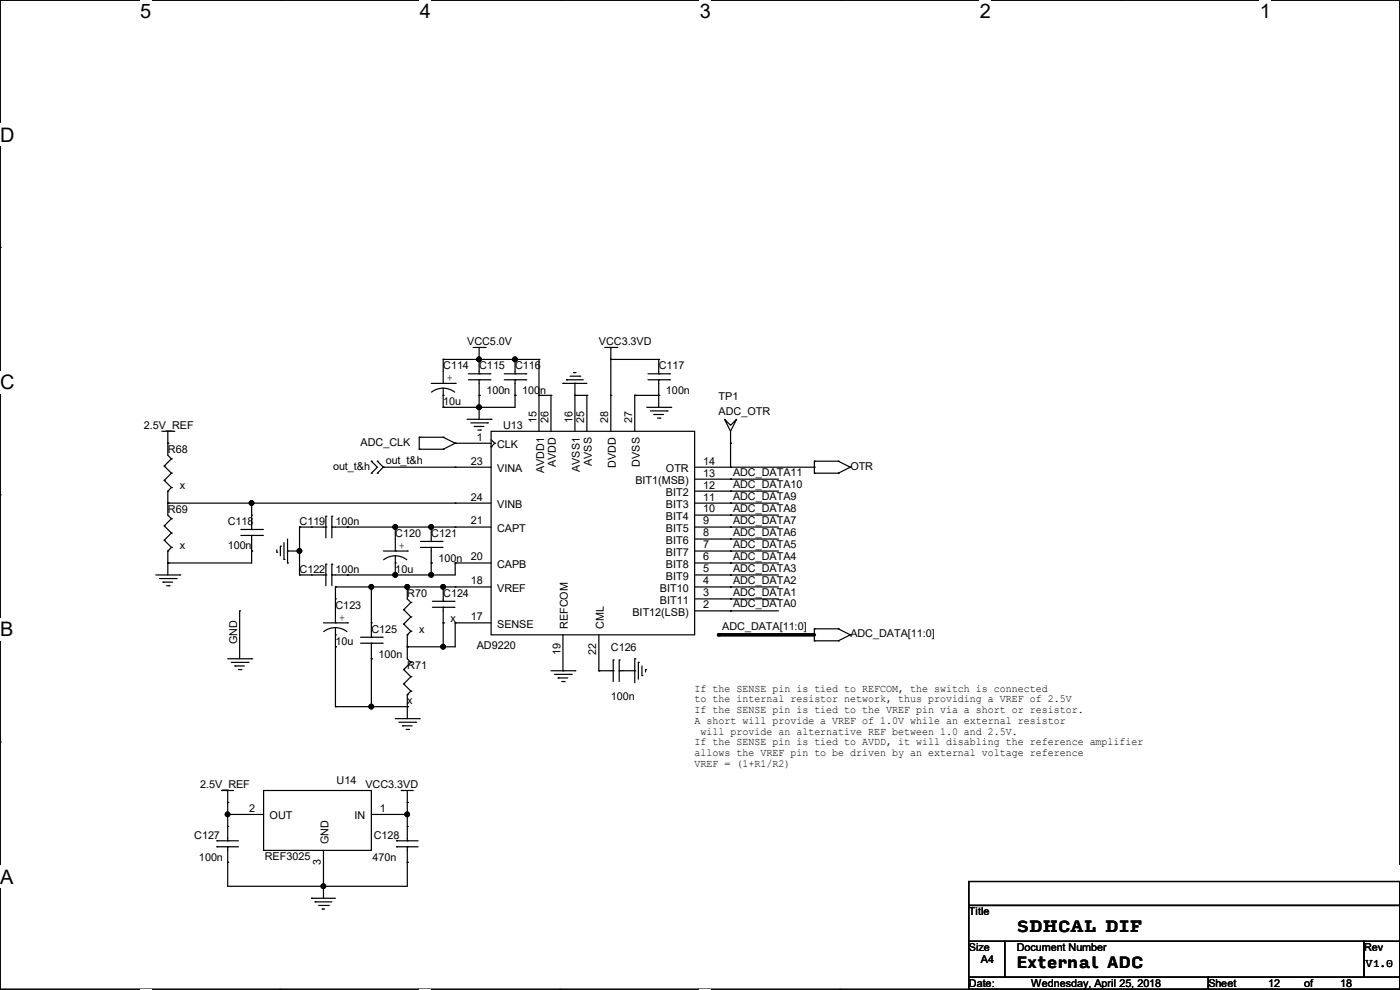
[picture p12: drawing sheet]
<svg xmlns="http://www.w3.org/2000/svg" width="297mm" height="210mm" viewBox="0 0 297 210" stroke-linecap="round" stroke-linejoin="round" font-family="sans-serif">
<path d="M0 0h297v209.8h-297z" fill="none" stroke="#000" stroke-width=".25"/>
<g fill="#fff">
<path d="M29.7 0h2.4v4.8h-2.4z"/>
<path d="M29.7 209.8h2.4v.2h-2.4z"/>
</g>
<path d="M59.4 0h.1M59.4 209.8h.1" fill="none" stroke="#000" stroke-width=".25"/>
<g fill="#fff">
<path d="M89.1 0h2.3v4.8h-2.3z"/>
<path d="M89.1 209.8h2.3v.2h-2.3z"/>
</g>
<path d="M118.8 0h.1M118.8 209.8h.1" fill="none" stroke="#000" stroke-width=".25"/>
<g fill="#fff">
<path d="M148.5 0h2.3v4.8h-2.3z"/>
<path d="M148.5 209.8h2.3v.2h-2.3z"/>
</g>
<path d="M178.2 0h.1M178.2 209.8h.1" fill="none" stroke="#000" stroke-width=".25"/>
<g fill="#fff">
<path d="M207.9 0h2.3v4.8h-2.3z"/>
<path d="M207.9 209.8h2.3v.2h-2.3z"/>
</g>
<path d="M237.6 0h.1M237.6 209.8h.1" fill="none" stroke="#000" stroke-width=".25"/>
<g fill="#fff">
<path d="M267.3 0h2.3v4.8h-2.3z"/>
<path d="M267.3 209.8h2.3v.2h-2.3z"/>
<path d="M0 26.2h3.1v4.8h-3.1z"/>
<path d="M0 78.7h3.1v4.7h-3.1z"/>
</g>
<path d="M0 52.5h.1M297 52.5h.1" fill="none" stroke="#000" stroke-width=".25"/>
<path d="M0 131.1h2.9v4.8h-2.9z" fill="#fff"/>
<path d="M0 104.9h.1M297 104.9h.1" fill="none" stroke="#000" stroke-width=".25"/>
<g fill="#fff">
<path d="M0 183.6h2.9v4.7h-2.9z"/>
<path d="M296.9 183.6h.1v4.7h-.1z"/>
</g>
<g fill="none" stroke="#000" stroke-width=".25">
<path d="M94 76.2h.1M94 76.2h20.3M94 76.2v5.1M99.4 79.3h4.5M100.4 73.7h2.5M101.6 76.2h.1M101.6 79.3h.1M101.6 73.7v5.6M102.9 73.7h.1M103.9 79.3h.1M107 79.3h4.5M109.3 76.2h.1"/>
<path d="M109.3 79.3h.1M109.3 76.2v3.1M111.5 79.3h.1M114.3 76.2h.1M114.3 76.2v15.3M120.9 79.8h2.1M121.7 79h.1M121.7 79h.5M123 79.8h.1M128.3 73.7h2.6M129.6 76.2h.1M129.6 76.2h10.1"/>
<path d="M129.6 73.7v17.8M130.9 73.7h.1M137.5 79.3h4.5M139.7 79.3h.1M139.7 76.2h.1M139.7 76.2v3.1M142 79.3h.1M34.3 91.5h2.6M34.8 98.8h.1M34.8 98.8l1.6 1.6M35.6 94h.1M35.6 91.5v5.1l.8 .7"/>
<path d="M36.4 97.3h.1M36.4 97.3l-1.6 1.5M36.9 91.5h.1M78.8 97.8h.1M78.8 97.8l1.3 1.3-1.3 1.3M80.1 97.8h.1M80.1 97.8l1.2 1.3M81.3 99.1h.1M81.3 99.1h22.9M81.3 99.1l-1.2 1.3M88.9 95.3h.1M88.9 92.8h.1"/>
<path d="M88.9 92.8h5.1M88.9 95.3h5.1M88.9 92.8v2.5M91.5 81.3h5.1M91.5 83.2a4 4 0 0 1 5 0M94 86.4h.1M94 92.8h.1M94 95.3h.1M94 83.9h.1M94 81.3h.1M94 82.3v4.1M94 92.8l2.6 1.2"/>
<path d="M96.6 94h.1M96.6 81.3h.1M96.6 99.1h.1M96.6 94l-2.6 1.3M96.6 94h7.6M99.1 88.9h5.1M99.4 80.6h4.5M99.9 89.7h3.5M100.6 90.5h.1M100.6 90.5h2.1M101.4 91.2h.5M101.6 86.4h.1"/>
<path d="M101.6 83.9h.1M101.6 80.6h.1M101.6 80.6v8.3M101.9 91.2h.1M103.4 89.7h.1M103.9 80.6h.1M104.2 91.5h43.2v43.2h-43.2zM104.2 88.9h.1M104.2 94.8h.1M104.2 93.3l.7 .7M104.9 94h.1M104.9 94l-.7 .8"/>
<path d="M107 80.6h4.5M109.3 83.9h.1M109.3 80.6h.1M109.3 80.6v5.8h-15.3M111.5 80.6h.1M114.3 83.9h.1M114.3 83.9h2.6M116.9 83.9h.1M116.9 83.9v7.6M119.4 81.3h.1M119.4 81.3h5.1M120.2 80.6h.1"/>
<path d="M120.2 80.6h3.5M122 81.3h.1M122 83.9h.1M122 83.9h2.5M122 81.3v10.2M124.5 83.9h.1M124.5 83.9v7.6M129.6 83.9h.1M134.7 83.9h.1M134.7 83.9h5M134.7 83.9v7.6M137.2 86.4h5.1"/>
<path d="M137.5 80.6h4.5M138 87.2h3.5M138.7 87.9h.1M138.7 87.9h2.1M139.5 88.7h.5M139.7 83.9h.1M139.7 80.6h.1M139.7 80.6v5.8M140 88.7h.1M141.5 87.2h.1M142 80.6h.1M142.3 86.4h.1"/>
<path d="M147.4 99.1h25.4M153.7 88.9l1.3 1.3 1.3-1.3-1.3 2.6zM155 94h.1M155 99.1h.1M155 91.5v7.6M172.8 99.1h.1M172.8 97.8h.1M172.8 97.8v2.6M172.8 97.8h5M177.8 97.8h.1M177.8 97.8l2.6 1.3M180.4 99.1h.1"/>
<path d="M180.4 99.1l-2.6 1.3M34.8 111.5h.1M34.8 114.6h.1M34.8 101.9h.1M34.8 111.5l1.6 1.6M34.8 114.6l1.6 1.5M34.8 101.9l1.6 1.5M35.6 106.7h.1M35.6 119.4h.1M35.6 116.9h.1M35.6 104.2h.1M35.6 106.7h68.6"/>
<path d="M35.6 104.2v5.1l.8 .7M35.6 116.9v5.1M36.4 110h.1M36.4 113.1h.1M36.4 116.1h.1M36.4 100.4h.1M36.4 103.4h.1M36.4 110l-1.6 1.5M36.4 113.1l-1.6 1.5M36.4 116.1l-.8 .8M36.4 100.4l-1.6 1.5M36.4 103.4l-.8 .8"/>
<path d="M51.1 113.6h4.6M51.1 112.3h4.6M53.4 116.9h.1M53.4 106.7h.1M53.4 112.3h.1M53.4 113.6h.1M53.4 109.3h.1M53.4 113.6v5.8h-17.8M53.4 106.7v5.6M55.7 113.6h.1M55.7 112.3h.1M58.7 117.1h.1"/>
<path d="M58.7 116.6v.5M59.5 115.9h.1M59.5 115.9v2M60.2 118.7h.1M60.2 115.1v3.6M61 116.9h.1M61 119.4h.1M61 116.9h2.5M61 114.3v5.1M63.5 116.9h.1M63.5 111.8h.1M63.5 111.8v10.2"/>
<path d="M63.5 111.8h5.6M66.1 111.8h.1M69.1 119.7h.1M69.1 111.8h.1M69.1 109.5h.1M69.1 109.5v4.6M69.1 119.7v4.5M70.4 119.7h.1M70.4 109.5h.1M70.4 111.8h.1M70.4 111.8h33.8M70.4 109.5v4.6"/>
<path d="M70.4 119.7v4.5M73.7 111.8h.1M78.8 100.4h.1M80.1 100.4h.1M81.3 116.9h5.1M83.8 117.9l1.1 .1 1.4 .7M83.8 117.9l-1 .1-1.4 .7M83.9 111.8h.1M83.9 119.4h.1M83.9 116.9h.1M83.9 111.8v5.1M83.9 117.9v4.1"/>
<path d="M86.4 116.9h.1M89.2 116.1h4.6M89.2 114.9h4.6M91.5 111.8h.1M91.5 119.4h.1M91.5 114.9h.1M91.5 116.1h.1M91.5 111.8v3.1M91.5 116.1v5.9M93.8 116.1h.1M93.8 114.9h.1M96.6 119.4h.1"/>
<path d="M96.6 106.7h.1M96.6 111.8h.1M96.6 119.4v2.6h-26.2M96.6 119.4h7.6M147.4 116.9h17.7M147.4 106.7h17.7M147.4 119.4h17.7M147.4 111.8h17.7M147.4 101.6h17.7M147.4 109.3h17.7M147.4 104.2h17.7M147.4 114.3h17.7"/>
<path d="M155 101.6h.1M155 109.3h.1M155 106.7h.1M155 104.2h.1M155 116.9h.1M155 114.3h.1M155 111.8h.1M155 119.4h.1M172.8 100.4h.1M172.8 100.4h5M177.8 100.4h.1M33.1 122h5"/>
<path d="M33.8 122.7h3.6M34.6 123.5h.1M34.6 123.5h2M35.3 124.2h.6M35.9 124.2h.1M37.4 122.7h.1M38.1 122h.1M48.3 139.7h5.1M50.8 129.6h.1M50.8 129.6v10.1M53.4 139.7h.1M63.5 122h.1"/>
<path d="M63.5 122h5.6M66.1 122h.1M68.6 132.1h5.1M68.7 134a4 4 0 0 1 4.9 0M69.1 122h.1M70.4 122h.1M71.2 124.5h.1M71.2 137.2h.1M71.2 134.7h.1M71.2 132.1h.1M71.2 127h.1M71.2 124.5v7.6"/>
<path d="M71.2 133.1v16.8M71.2 124.5h33M73.7 122h.1M73.7 132.1h.1M76.5 136.4h4.6M76.5 135.2h4.6M78.8 124.5h.1M78.8 139.7h.1M78.8 135.2h.1M78.8 136.4h.1M78.8 132.1h.1M78.8 124.5v10.7"/>
<path d="M78.8 136.4v13.5M81.1 136.4h.1M81.1 135.2h.1M83.9 122h.1M85.6 129.3h.1M85.6 132.4h.1M85.6 129.3l1.6 1.6M85.6 132.4l1.6 1.5M86.4 124.5h.1M86.4 137.2h.1M86.4 134.7h.1M86.4 124.5v2.5l.8 .8"/>
<path d="M86.4 134.7v5l.8 .8M87.2 127.8h.1M87.2 130.9h.1M87.2 133.9h.1M87.2 127.8l-1.6 1.5M87.2 130.9l-1.6 1.5M87.2 133.9l-.8 .8M91.5 122h.1M91.7 128.8h4.6M91.7 127.6h4.6M94 124.5h.1M94 137.2h.1"/>
<path d="M94 132.1h.1M94 127.6h.1M94 128.8h.1M94 124.5v3.1M94 128.8v8.4M96.3 128.8h.1M96.3 127.6h.1M96.6 132.1h.1M96.6 124.5h.1M96.6 132.1v5.1h-10.2M96.6 132.1h7.6M119.4 134.7v7.6"/>
<path d="M127 134.7v7.6M130.1 140h.1M130.1 140v4.6M131.4 140h.1M131.4 140v4.6M134.7 139.7h.1M134.7 139.7v5.1M147.4 124.5h17.7M147.4 122h17.7M147.4 129.6h17.7M147.4 127h17.7M155 122h.1"/>
<path d="M155 129.6h.1M155 127h.1M155 124.5h.1M172.8 135.9h.1M172.8 133.4h.1M172.8 133.4v2.5M172.8 135.9h5M172.8 133.4h5M177.8 135.9h.1M177.8 133.4h.1M177.8 133.4l2.6 1.3M180.4 134.7h.1"/>
<path d="M180.4 134.7l-2.6 1.2M0 157.4h.1M49.1 140.5h3.5M49.8 141.3h.1M49.8 141.3h2.1M50.6 142h.5M51.1 142h.1M52.6 140.5h.1M71.2 149.9h.1M71.2 149.9h15.2M78.8 149.9h.1M83.9 152.4h5"/>
<path d="M84.6 153.2h3.6M85.4 154h.1M85.4 154h2M85.6 142h.1M85.6 145.1h.1M85.6 142l1.6 1.6M85.6 145.1l1.6 1.5M86.1 154.7h.6M86.4 149.9h.1M86.4 147.4h.1M86.4 147.4v5M86.7 154.7h.1"/>
<path d="M87.2 140.5h.1M87.2 143.6h.1M87.2 146.6h.1M87.2 140.5l-1.6 1.5M87.2 143.6l-1.6 1.5M87.2 146.6l-.8 .8M88.2 153.2h.1M88.9 152.4h.1M116.9 142.3h5.1M117.6 143h3.6M118.4 143.8h.1M118.4 143.8h2"/>
<path d="M119.2 144.6h.5M119.4 142.3h.1M119.7 144.6h.1M121.2 143h.1M122 142.3h.1M127 142.3h.1M127 142.3h3.1M130.1 142.3h.1M131.4 142.3h.1M131.4 142.3h3.3M134.7 142.3h.1M135.4 140.5h.1"/>
<path d="M135.4 140.5v3.6M136.2 143.3h.1M136.2 141.3v2M136.9 142h.1M136.9 142v.5M297 157.4h.1M46 179.6h.1M46 178.4h.1M46 179.6h4.6M46 178.4h4.6M47 167.7h.1M47 167.7h2.6"/>
<path d="M48.3 172.8h.1M48.3 170.2h.1M48.3 178.4h.1M48.3 179.6h.1M48.3 175.3h.1M48.3 179.6v8.4h38.1v-8.4M48.3 167.7v10.7M48.3 172.8h7.6M55.9 167.7h22.9v12.7h-22.9zM78.8 172.8h7.6M84.1 179.6h.1M84.1 178.4h.1"/>
<path d="M84.1 179.6h4.6M84.1 178.4h4.6M85.1 167.7h.1M85.1 167.7h2.6M86.4 172.8h.1M86.4 170.2h.1M86.4 178.4h.1M86.4 179.6h.1M86.4 175.3h.1M86.4 167.7v10.7M48.3 182.9h.1M66.1 190.5h.1"/>
<path d="M66.1 190.5h5.1M66.8 191.3h.1M66.8 191.3h3.6M67.6 192.1h2M68.4 192.8h.1M68.4 192.8h.5M68.6 188h.1M68.6 180.4v10.1M69.6 192.1h.1M86.4 182.9h.1M205.5 187h91.5v5.1h-91.5zM205.5 192.1h91.5v7.6h-91.5z"/>
<path d="M205.5 199.7h7.6v7.6h-7.6zM213.1 199.7h76.2v7.6h-76.2zM289.3 199.7h7.7v7.6h-7.7zM205.5 207.3h50.8v2.5h-50.8zM256.3 207.3h40.7v2.5h-40.7z"/>
</g>
<g fill="#000" stroke="#000" stroke-width=".25">
<circle cx="101.6" cy="76.2" r=".49"/>
<circle cx="109.2" cy="76.2" r=".49"/>
<circle cx="101.6" cy="86.4" r=".49"/>
<circle cx="53.4" cy="106.7" r=".49"/>
<circle cx="63.5" cy="116.9" r=".49"/>
<circle cx="83.8" cy="111.8" r=".49"/>
<circle cx="91.5" cy="111.8" r=".49"/>
<circle cx="78.8" cy="124.5" r=".49"/>
<circle cx="83.8" cy="121.9" r=".49"/>
<circle cx="86.4" cy="124.5" r=".49"/>
<circle cx="91.5" cy="121.9" r=".49"/>
<circle cx="94" cy="137.2" r=".49"/>
<circle cx="94" cy="124.5" r=".49"/>
<circle cx="78.8" cy="149.9" r=".49"/>
<circle cx="48.3" cy="172.7" r=".49"/>
<circle cx="86.4" cy="172.7" r=".49"/>
<circle cx="68.6" cy="188" r=".49"/>
</g>
<path d="M152.4 134.7h20.4" fill="none" stroke="#000" stroke-width=".76"/>
<circle cx="152.4" cy="134.7" r=".38" fill="#000"/>
<g font-size="4.2">
<text x="29.7" y="3.9">5</text>
<text x="89.1" y="3.9">4</text>
<text x="148.5" y="3.9">3</text>
<text x="207.9" y="3.9">2</text>
<text x="267.3" y="3.9">1</text>
<text x="0" y="30.1">D</text>
<text x="0" y="82.5">C</text>
<text x="0" y="135">B</text>
<text x="0" y="187.4">A</text>
<text x="297" y="187.4">A</text>
</g>
<g font-size="3.3">
<text x="215.7" y="197.7">SDHCAL DIF</text>
<text x="215.7" y="205.3">External ADC</text>
</g>
<g font-size="2.3">
<text x="99.1" y="73.2">VCC5.0V</text>
<text x="127" y="73.2">VCC3.3VD</text>
<text x="94" y="78.3">C114</text>
<text x="94.8" y="80.9">+</text>
<text x="101.6" y="78.3">C115</text>
<text x="103.2" y="83.7">100n</text>
<text x="109.3" y="78.3">C116</text>
<text x="110.8" y="83.7">100n</text>
<text x="139.8" y="78.3">C117</text>
<text x="141.3" y="83.7">100n</text>
<text x="94" y="85.9">10u</text>
<text x="113.8" y="89.7" transform="rotate(-90 113.8 89.7)">15</text>
<text x="116.3" y="89.7" transform="rotate(-90 116.3 89.7)">26</text>
<text x="121.4" y="89.7" transform="rotate(-90 121.4 89.7)">16</text>
<text x="124" y="89.7" transform="rotate(-90 124 89.7)">25</text>
<text x="129" y="89.7" transform="rotate(-90 129 89.7)">28</text>
<text x="134.1" y="89.7" transform="rotate(-90 134.1 89.7)">27</text>
<text x="152.5" y="84.9">TP1</text>
<text x="152.5" y="88">ADC_OTR</text>
<text x="30.5" y="91">2.5V_REF</text>
<text x="76.5" y="94.6">ADC_CLK</text>
<text x="101.1" y="93.5">1</text>
<text x="105.5" y="95.1">CLK</text>
<text x="106.7" y="91">U13</text>
<text x="35.6" y="96.1">R68</text>
<text x="70.7" y="99.7">out_t&amp;h</text>
<text x="81.8" y="98.4">out_t&amp;h</text>
<text x="99.9" y="98.6">23</text>
<text x="105.5" y="100.2">VINA</text>
<text x="115.4" y="100.4" transform="rotate(-90 115.4 100.4)">AVDD1</text>
<text x="117.9" y="99.1" transform="rotate(-90 117.9 99.1)">AVDD</text>
<text x="123" y="100.1" transform="rotate(-90 123 100.1)">AVSS1</text>
<text x="125.6" y="98.8" transform="rotate(-90 125.6 98.8)">AVSS</text>
<text x="130.6" y="99.2" transform="rotate(-90 130.6 99.2)">DVDD</text>
<text x="135.7" y="99" transform="rotate(-90 135.7 99)">DVSS</text>
<text x="141.3" y="100.2">OTR</text>
<text x="149.1" y="101.1">13</text>
<text x="149.1" y="98.6">14</text>
<text x="155.5" y="100.9">ADC_DATA11</text>
<text x="180.4" y="99.7">OTR</text>
<text x="38.1" y="103.7">x</text>
<text x="99.9" y="106.2">24</text>
<text x="105.5" y="107.8">VINB</text>
<text x="134.8" y="102.7">BIT1(MSB)</text>
<text x="141.3" y="107.8">BIT3</text>
<text x="141.3" y="105.2">BIT2</text>
<text x="149.1" y="106.2">11</text>
<text x="149.1" y="103.6">12</text>
<text x="155.5" y="106">ADC_DATA9</text>
<text x="155.5" y="103.5">ADC_DATA10</text>
<text x="35.6" y="108.8">R69</text>
<text x="48.3" y="111.3">C118</text>
<text x="63.5" y="111.3">C119</text>
<text x="71.2" y="111.3">100n</text>
<text x="83.9" y="113.9">C120</text>
<text x="91.5" y="113.9">C121</text>
<text x="99.9" y="111.3">21</text>
<text x="105.5" y="112.9">CAPT</text>
<text x="141.3" y="112.9">BIT5</text>
<text x="141.3" y="110.3">BIT4</text>
<text x="149.1" y="113.8">8</text>
<text x="149.1" y="111.3">9</text>
<text x="149.1" y="108.7">10</text>
<text x="155.5" y="108.5">ADC_DATA8</text>
<text x="155.5" y="113.6">ADC_DATA6</text>
<text x="155.5" y="111.1">ADC_DATA7</text>
<text x="38.1" y="116.4">x</text>
<text x="48.3" y="116.4">100n</text>
<text x="84.6" y="116.5">+</text>
<text x="93" y="119.2">100n</text>
<text x="99.9" y="118.9">20</text>
<text x="141.3" y="117.9">BIT7</text>
<text x="141.3" y="115.4">BIT6</text>
<text x="149.1" y="118.9">6</text>
<text x="149.1" y="116.3">7</text>
<text x="155.5" y="116.2">ADC_DATA5</text>
<text x="155.5" y="118.7">ADC_DATA4</text>
<text x="63.5" y="121.5">C122</text>
<text x="71.2" y="121.5">100n</text>
<text x="83.9" y="121.5">10u</text>
<text x="99.9" y="124">18</text>
<text x="105.5" y="120.5">CAPB</text>
<text x="105.5" y="125.6">VREF</text>
<text x="140" y="125.6">BIT10</text>
<text x="141.3" y="123">BIT9</text>
<text x="141.3" y="120.5">BIT8</text>
<text x="149.1" y="124">4</text>
<text x="149.1" y="121.4">5</text>
<text x="155.5" y="121.2">ADC_DATA3</text>
<text x="155.5" y="123.8">ADC_DATA2</text>
<text x="71.2" y="129.1">C123</text>
<text x="71.9" y="131.7">+</text>
<text x="86.4" y="126.6">R70</text>
<text x="94" y="126.6">C124</text>
<text x="95.6" y="131.9">x</text>
<text x="99.9" y="131.6">17</text>
<text x="134.2" y="130.6">BIT12(LSB)</text>
<text x="140" y="128.1">BIT11</text>
<text x="149.1" y="129">2</text>
<text x="149.1" y="126.5">3</text>
<text x="155.5" y="128.9">ADC_DATA0</text>
<text x="155.5" y="126.3">ADC_DATA1</text>
<text x="50.3" y="136.7" transform="rotate(-90 50.3 136.7)">GND</text>
<text x="71.2" y="136.7">10u</text>
<text x="78.8" y="134.2">C125</text>
<text x="88.9" y="134.2">x</text>
<text x="101.1" y="137.8">AD9220</text>
<text x="105.5" y="133.2">SENSE</text>
<text x="120.5" y="133.4" transform="rotate(-90 120.5 133.4)">REFCOM</text>
<text x="128.1" y="133.4" transform="rotate(-90 128.1 133.4)">CML</text>
<text x="153.2" y="133.7">ADC_DATA[11:0]</text>
<text x="180.4" y="135.2">ADC_DATA[11:0]</text>
<text x="80.3" y="139.5">100n</text>
<text x="86.4" y="141.8">R71</text>
<text x="118.9" y="139" transform="rotate(-90 118.9 139)">19</text>
<text x="126.5" y="139" transform="rotate(-90 126.5 139)">22</text>
<text x="129.6" y="138">C126</text>
<text x="86.4" y="149.4">x</text>
<text x="129.6" y="148.4">100n</text>
<text x="147.4" y="146.7">If the SENSE pin is tied to REFCOM, the switch is connected</text>
<text x="147.4" y="149">to the internal resistor network, thus providing a VREF of 2.5V</text>
<text x="147.4" y="151.3">If the SENSE pin is tied to the VREF pin via a short or resistor.</text>
<text x="147.4" y="153.5">A short will provide a VREF of 1.0V while an external resistor</text>
<text x="148.6" y="155.8">will provide an alternative REF between 1.0 and 2.5V.</text>
<text x="147.4" y="158.1">If the SENSE pin is tied to AVDD, it will disabling the reference amplifier</text>
<text x="147.4" y="160.4">allows the VREF pin to be driven by an external voltage reference</text>
<text x="42.5" y="167.2">2.5V_REF</text>
<text x="71.4" y="166.2">U14</text>
<text x="77.5" y="167.2">VCC3.3VD</text>
<text x="147.4" y="162.7">VREF = (1+R1/R2)</text>
<text x="52.9" y="172.2">2</text>
<text x="57.2" y="173.8">OUT</text>
<text x="75.2" y="173.8">IN</text>
<text x="80.6" y="172.2">1</text>
<text x="41.2" y="177.9">C127</text>
<text x="69.7" y="179.1" transform="rotate(-90 69.7 179.1)">GND</text>
<text x="79.3" y="177.9">C128</text>
<text x="42.2" y="182.7">100n</text>
<text x="56.2" y="182.5">REF3025</text>
<text x="68.1" y="183.4" transform="rotate(-90 68.1 183.4)">3</text>
<text x="79" y="182.7">470n</text>
<text x="205.5" y="194.1">Title</text>
<text x="205.5" y="201.8">Size</text>
<text x="215.7" y="201.8">Document Number</text>
<text x="289.4" y="201.8">Rev</text>
<text x="205.5" y="209.4">Date:</text>
<text x="208.1" y="204.3">A4</text>
<text x="218.7" y="209.4">Wednesday, April 25, 2018</text>
<text x="256.3" y="209.4">Sheet</text>
<text x="269" y="209.4">12</text>
<text x="276.7" y="209.4">of</text>
<text x="284.3" y="209.4">18</text>
</g>
<text font-size="2" x="289.6" y="205.1">V1.0</text>
</svg>
